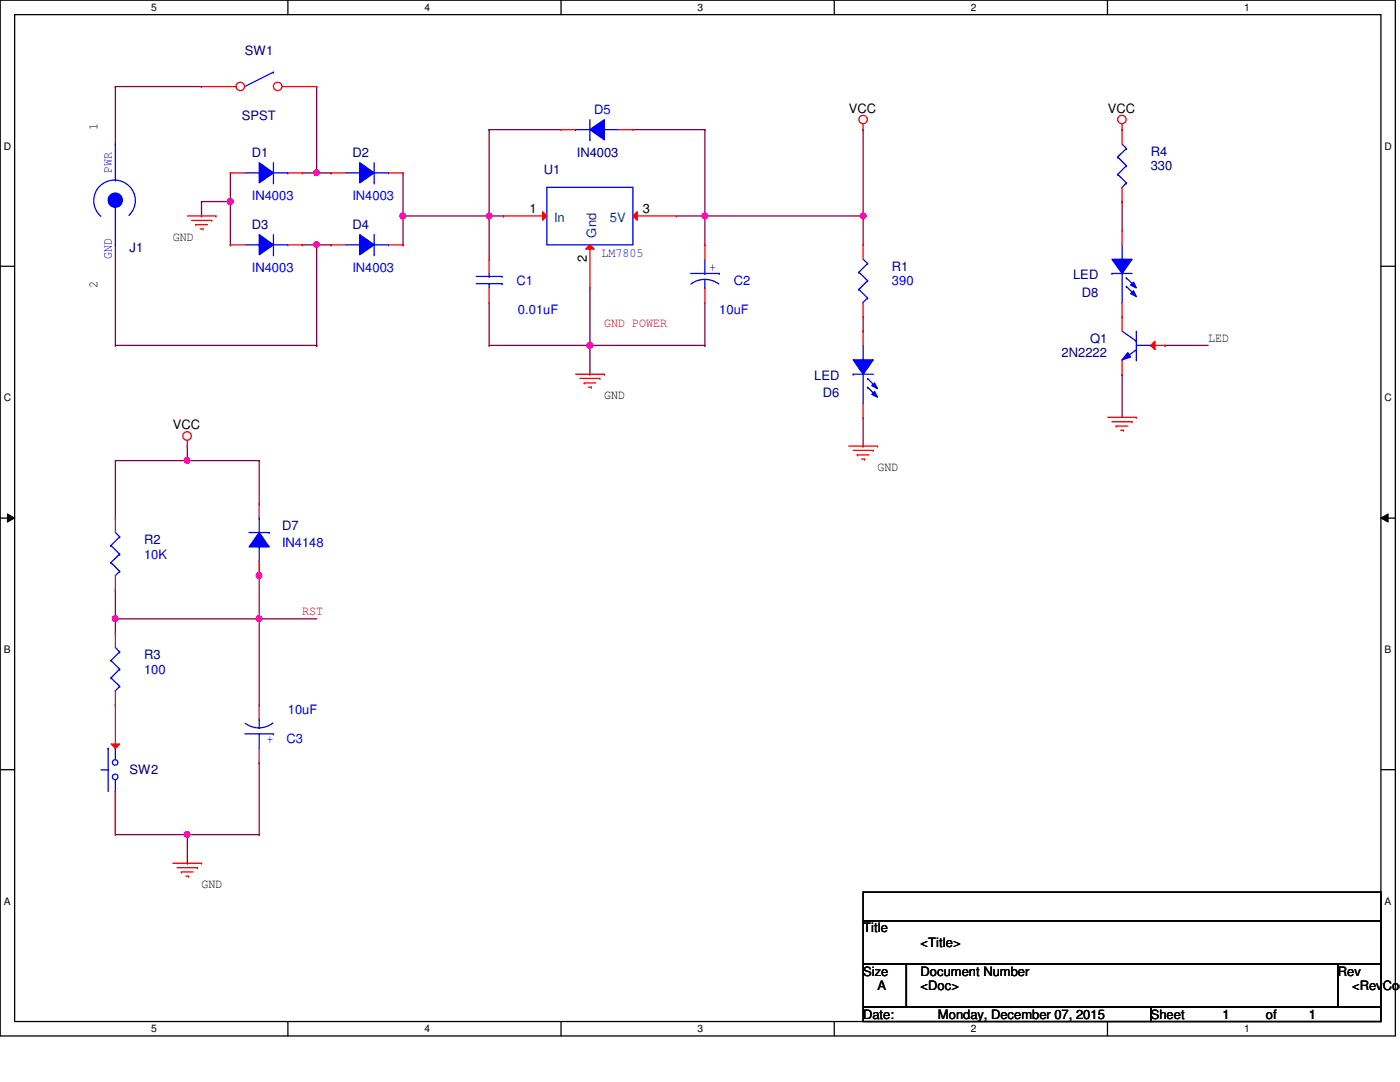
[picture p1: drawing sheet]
<svg xmlns="http://www.w3.org/2000/svg" width="279mm" height="216mm" viewBox="0 0 279 216" stroke-linecap="round" stroke-linejoin="round" font-family="sans-serif">
<path d="M0 0h278.5v206.7h-278.5zM2.9 2.9h272.7v200.9h-272.7z" fill="none" stroke="#000" stroke-width=".25"/>
<g fill="#fff">
<path d="M30.2 .3h1.1v2.3h-1.1z"/>
<path d="M30.2 204.1h1.1v2.3h-1.1z"/>
</g>
<path d="M57.4 0v2.9M57.4 203.8v2.9" fill="none" stroke="#000" stroke-width=".25"/>
<g fill="#fff">
<path d="M84.7 .3h1.1v2.3h-1.1z"/>
<path d="M84.7 204.1h1.1v2.3h-1.1z"/>
</g>
<path d="M112 0v2.9M112 203.8v2.9" fill="none" stroke="#000" stroke-width=".25"/>
<g fill="#fff">
<path d="M139.2 .3h1.1v2.3h-1.1z"/>
<path d="M139.2 204.1h1.1v2.3h-1.1z"/>
</g>
<path d="M166.5 0v2.9M166.5 203.8v2.9" fill="none" stroke="#000" stroke-width=".25"/>
<g fill="#fff">
<path d="M193.8 .3h1.1v2.3h-1.1z"/>
<path d="M193.8 204.1h1.1v2.3h-1.1z"/>
</g>
<path d="M221 0v2.9M221 203.8v2.9" fill="none" stroke="#000" stroke-width=".25"/>
<g fill="#fff">
<path d="M248.3 .3h1.1v2.3h-1.1z"/>
<path d="M248.3 204.1h1.1v2.3h-1.1z"/>
<path d="M.8 28h1.4v2.3h-1.4z"/>
<path d="M276.3 28h1.4v2.3h-1.4z"/>
<path d="M.8 78.2h1.4v2.3h-1.4z"/>
<path d="M276.3 78.2h1.4v2.3h-1.4z"/>
</g>
<path d="M0 53.1h2.9M275.6 53.1h2.9" fill="none" stroke="#000" stroke-width=".25"/>
<g fill="#fff">
<path d="M.8 128.5h1.3v2.2h-1.3z"/>
<path d="M276.3 128.5h1.3v2.2h-1.3z"/>
</g>
<path d="M0 103.4h2.9M275.6 103.4h2.9" fill="none" stroke="#000" stroke-width=".25"/>
<path d="M1.5 102.5l1.4 .9-1.4 .8zM275.6 103.4l1.4-.9v1.7z" fill="#000"/>
<path d="M1.5 102.5l1.4 .9-1.4 .8zM275.6 103.4l1.4-.9v1.7z" fill="none" stroke="#000" stroke-width=".2"/>
<g fill="#fff">
<path d="M.8 178.7h1.3v2.2h-1.3z"/>
<path d="M276.3 178.7h1.3v2.2h-1.3z"/>
</g>
<path d="M0 153.6h2.9M275.6 153.6h2.9" fill="none" stroke="#000" stroke-width=".25"/>
<path d="M23 17.3h.1M23 17.3v11.4M23 17.3h17.2M40.2 17.3h.1M63.2 17.3v17.2M63.2 34.5h.1M23 48.9v20M23 68.9h.1M23 68.9h40.2M63.2 68.9h.1" fill="none" stroke="#800040" stroke-width=".25"/>
<circle cx="63.2" cy="34.5" r=".56" fill="#f0f"/>
<circle cx="63.2" cy="34.5" r=".56" fill="none" stroke="#f0f" stroke-width=".25"/>
<path d="M63.2 48.9v20M63.2 68.9h.1" fill="none" stroke="#800040" stroke-width=".25"/>
<circle cx="63.2" cy="48.8" r=".56" fill="#f0f"/>
<circle cx="63.2" cy="48.8" r=".56" fill="none" stroke="#f0f" stroke-width=".25"/>
<path d="M46 34.5v5.7M60.3 34.5h2.9M63.2 34.5h.1M80.4 34.5v8.6M46 40.2h.1M60.3 48.9h2.9M63.2 48.9h.1M80.4 43.1h.1" fill="none" stroke="#800040" stroke-width=".25"/>
<circle cx="80.4" cy="43.1" r=".56" fill="#f0f"/>
<circle cx="80.4" cy="43.1" r=".56" fill="none" stroke="#f0f" stroke-width=".25"/>
<path d="M40.2 40.2h.1M40.2 40.2h5.8" fill="none" stroke="#800040" stroke-width=".25"/>
<circle cx="46" cy="40.2" r=".56" fill="#f0f"/>
<circle cx="46" cy="40.2" r=".56" fill="none" stroke="#f0f" stroke-width=".25"/>
<g fill="none" stroke="#800040" stroke-width=".25">
<path d="M63.2 34.5h2.9M66.1 34.5h.1M40.2 43.1h.1M40.2 40.2v2.9M46 48.9h.1M46 40.2v8.7M63.2 48.9h2.9M66.1 48.9h.1M80.4 48.9h.1M97.6 43.1h.1M100.5 43.1h.1M100.5 43.1h-20.1v5.8"/>
<path d="M135 43.1h5.7M140.7 43.1h.1M97.6 68.9h.1M97.6 60.3v8.6M97.6 68.9h20.1M117.7 68.9h.1"/>
</g>
<circle cx="117.7" cy="68.9" r=".56" fill="#f0f"/>
<circle cx="117.7" cy="68.9" r=".56" fill="none" stroke="#f0f" stroke-width=".25"/>
<path d="M117.7 57.4v11.5M140.7 48.9h.1M172.3 43.1h.1M172.3 43.1h-31.6v5.8M117.7 68.9h.1M117.7 68.9h23M140.7 68.9h.1" fill="none" stroke="#800040" stroke-width=".25"/>
<circle cx="140.7" cy="43.1" r=".56" fill="#f0f"/>
<circle cx="140.7" cy="43.1" r=".56" fill="none" stroke="#f0f" stroke-width=".25"/>
<circle cx="172.2" cy="43.1" r=".56" fill="#f0f"/>
<circle cx="172.2" cy="43.1" r=".56" fill="none" stroke="#f0f" stroke-width=".25"/>
<path d="M97.6 25.9h.1M97.6 25.9h14.4M97.6 25.9v17.2M97.6 43.1h.1M117.7 74.7h.1M117.7 68.9v5.8M140.7 68.9h.1M140.7 60.3v8.6" fill="none" stroke="#800040" stroke-width=".25"/>
<circle cx="97.6" cy="43.1" r=".56" fill="#f0f"/>
<circle cx="97.6" cy="43.1" r=".56" fill="none" stroke="#f0f" stroke-width=".25"/>
<path d="M126.3 25.9h14.4M140.7 25.9h.1M140.7 25.9v17.2M140.7 43.1h.1M23 117.7h.1M23 117.7v5.8M51.7 114.9h.1M51.7 112v2.9" fill="none" stroke="#800040" stroke-width=".25"/>
<circle cx="51.7" cy="114.8" r=".56" fill="#f0f"/>
<circle cx="51.7" cy="114.8" r=".56" fill="none" stroke="#f0f" stroke-width=".25"/>
<path d="M23 91.9h14.4M37.4 91.9h.1M51.7 91.9v8.6M51.7 100.5h.1M23 123.5h.1M23 123.5h28.7" fill="none" stroke="#800040" stroke-width=".25"/>
<circle cx="51.7" cy="123.4" r=".56" fill="#f0f"/>
<circle cx="51.7" cy="123.4" r=".56" fill="none" stroke="#f0f" stroke-width=".25"/>
<circle cx="23" cy="123.4" r=".56" fill="#f0f"/>
<circle cx="23" cy="123.4" r=".56" fill="none" stroke="#f0f" stroke-width=".25"/>
<path d="M37.4 91.9h.1M37.4 89v2.9M37.4 91.9h14.3M51.7 91.9h.1M51.7 123.5h.1M51.7 123.5h11.5M51.7 123.5v17.2" fill="none" stroke="#800040" stroke-width=".25"/>
<circle cx="37.3" cy="91.9" r=".56" fill="#f0f"/>
<circle cx="37.3" cy="91.9" r=".56" fill="none" stroke="#f0f" stroke-width=".25"/>
<g fill="none" stroke="#800040" stroke-width=".25">
<path d="M172.3 25.9h.1M172.3 25.9v23M97.6 43.1h.1M97.6 43.1v8.6M172.3 43.1h.1M223.9 40.2h.1M223.9 40.2v5.8M172.3 66.1h.1M172.3 63.2v2.9M223.9 74.7h.1M223.9 74.7v8.6M23 91.9v11.5"/>
<path d="M172.3 89h.1M172.3 83.3v5.7M23 103.4h.1M23 123.5h.1M23 123.5v2.8M23 157.9h.1M23 157.9v8.6h28.7M51.7 152.2h.1M51.7 152.2v14.3M37.4 166.5h.1M37.4 172.3h.1M37.4 166.5v5.8"/>
<path d="M51.7 166.5h.1"/>
</g>
<circle cx="37.3" cy="166.5" r=".56" fill="#f0f"/>
<circle cx="37.3" cy="166.5" r=".56" fill="none" stroke="#f0f" stroke-width=".25"/>
<path d="M232.5 68.9h.1M232.5 68.9h8.6M51.7 114.9v8.6M51.7 123.5h.1" fill="none" stroke="#800040" stroke-width=".25"/>
<g fill="none" stroke="#f00" stroke-width=".25">
<path d="M172.3 25.9h.1M172.3 24.7v1.2M223.9 25.9h.1M223.9 24.7v1.2M37.4 43.1h5.7M38.2 44h4M39.1 44.8h.1M39.1 44.8h2.3M40 45.7h.5M40.5 45.7h.1M42.2 44h.1M43.1 43.1h.1"/>
<path d="M114.9 74.7h5.7M115.7 75.5h4M116.6 76.4h.1M116.6 76.4h2.3M117.4 77.3h.6M118 77.3h.1M119.7 75.5h.1M120.6 74.7h.1M37.4 89h.1M37.4 87.9v1.1M169.4 89h5.7M170.3 89.9h4"/>
<path d="M171.1 90.8h.1M171.1 90.8h2.3M172 91.6h.6M172.6 91.6h.1M174.3 89.9h.1M175.1 89h.1M221.1 83.3h5.7M221.9 84.2h4M222.8 85h.1M222.8 85h2.3M223.6 85.9h.6M224.2 85.9h.1"/>
<path d="M225.9 84.2h.1M226.8 83.3h.1M34.5 172.3h5.7M35.3 173.1h4.1M36.2 174h.1M36.2 174h2.3M37.1 174.8h.5M37.6 174.8h.1M39.4 173.1h.1M40.2 172.3h.1"/>
<circle cx="172.3" cy="23.9" r=".84"/>
<circle cx="223.9" cy="23.9" r=".84"/>
<circle cx="37.3" cy="87" r=".85"/>
</g>
<path d="M172.3 178h103.3v5.7h-103.3zM172.3 183.7h103.3v8.7h-103.3zM172.3 192.4h8.6v8.6h-8.6zM180.9 192.4h86.1v8.6h-86.1zM267 192.4h8.6v8.6h-8.6zM172.3 201h57.4v2.8h-57.4zM229.7 201h45.9v2.8h-45.9z" fill="none" stroke="#000" stroke-width=".25"/>
<g fill="none" stroke="#00f" stroke-width=".25">
<path d="M20.2 153.6h1.4M21.6 149.3h.1M21.6 153.6h.1M21.6 149.3v8.6M23 157.9h.1M23 149.3h.1M23 149.3v2.3M23 155.6v2.3"/>
<circle cx="23" cy="155" r=".56"/>
<circle cx="23" cy="152.1" r=".56"/>
</g>
<path d="M22.2 148.5h1.7l-.9 .8z" fill="#f00"/>
<path d="M172.3 48.9h.1M172.3 48.9v2.8M172.3 63.2h.1M172.3 60.3v2.9M22.2 148.5h1.7l-.9 .8zM23 140.7h.1M23 140.7v8.6M23 157.9v8.6M23 166.5h.1" fill="none" stroke="#f00" stroke-width=".25"/>
<g fill="none" stroke="#00f" stroke-width=".25">
<path d="M54.6 14.4h.1M54.6 14.4l-5.7 2.9M171.4 54.3h.1M171.4 57.7h.1M171.4 54.3l1.7 1.7M171.4 57.7l1.7 1.8M172.3 51.7l.8 .9M173.1 52.6h.1M173.1 56h.1M173.1 59.5h.1M173.1 52.6l-1.7 1.7M173.1 56l-1.7 1.7"/>
<path d="M173.1 59.5l-.8 .8M172.3 60.3h.1"/>
</g>
<circle cx="48" cy="17.3" r=".84" fill="#fff"/>
<g fill="none" stroke="#f00" stroke-width=".25">
<path d="M40.2 17.3h.1M40.2 17.3h6.9"/>
<circle cx="48" cy="17.3" r=".84"/>
</g>
<circle cx="55.4" cy="17.3" r=".84" fill="#fff"/>
<g fill="none" stroke="#f00" stroke-width=".25">
<path d="M56.3 17.3h6.9M63.2 17.3h.1"/>
<circle cx="55.4" cy="17.3" r=".84"/>
</g>
<path d="M114.9 25.9h.1M114.9 25.9h2.8M117.7 27.9h.1M117.7 23.9v4M120.6 25.9h.1M120.6 25.9h2.9" fill="none" stroke="#00f" stroke-width=".25"/>
<path d="M117.7 25.9l2.9-2v4z" fill-rule="evenodd" fill="#00f"/>
<path d="M117.7 25.9l2.9-2v4zM170.3 74.7h.1M170.3 74.7h4M172.3 71.8h.1M172.3 68.9v2.9M172.3 74.7v5.7M172.3 80.4h.1" fill="none" stroke="#00f" stroke-width=".25"/>
<path d="M112 25.9h.1M112 25.9h2.9M123.5 25.9h2.8M126.3 25.9h.1" fill="none" stroke="#f00" stroke-width=".25"/>
<path d="M170.3 71.8h4l-2 2.9z" fill-rule="evenodd" fill="#00f"/>
<path d="M170.3 71.8h4l-2 2.9z" fill="none" stroke="#00f" stroke-width=".25"/>
<path d="M174.5 78.1l.6 1.1-1.1-.5z" fill-rule="evenodd" fill="#00f"/>
<path d="M174.5 78.1l.6 1.1-1.1-.5z" fill="none" stroke="#00f" stroke-width=".25"/>
<path d="M174.5 76.4l.6 1.2-1.1-.6z" fill-rule="evenodd" fill="#00f"/>
<g fill="none" stroke="#00f" stroke-width=".25">
<path d="M173.1 75.5h.1M173.1 77.3h.1M173.1 75.5l1.7 1.8M173.1 77.3l1.7 1.7M174.5 76.4l.6 1.2-1.1-.6zM223.9 71.8h.1M223.9 66.1l2.9 2M226.8 68.1h.1M226.8 71.8h.1M226.8 69.8l-2.9 2M226.8 66.1v5.7M226.8 68.9h2.9"/>
<path d="M229.7 68.9h.1"/>
</g>
<path d="M172.3 66.1h.1M172.3 66.1v2.8M172.3 83.3h.1M172.3 80.4v2.9" fill="none" stroke="#f00" stroke-width=".25"/>
<path d="M225.1 70.4l.5 .8-1.7 .6z" fill="#00f"/>
<path d="M225.1 70.4l.5 .8-1.7 .6z" fill="none" stroke="#00f" stroke-width=".25"/>
<path d="M223.9 63.2h.1M223.9 74.7h.1M223.9 63.2v2.9M223.9 71.8v2.9" fill="none" stroke="#f00" stroke-width=".25"/>
<path d="M229.7 68.9l.8-.8v1.7z" fill="#f00"/>
<g fill="none" stroke="#f00" stroke-width=".25">
<path d="M223.9 25.9h.1M223.9 25.9v2.8M223.9 37.4v2.8M97.6 51.7h.1M97.6 51.7v2.9M97.6 57.4v2.9M140.7 48.9h.1M140.7 48.9v2.8M140.7 57.4v2.9M223.9 40.2h.1M97.6 60.3h.1M140.7 60.3h.1"/>
<path d="M229.7 68.9l.8-.8v1.7zM229.7 68.9h2.8M232.5 68.9h.1M23 103.4h.1M23 117.7h.1M23 103.4v2.9M23 114.9v2.8M23 126.3h.1M23 126.3v2.9M23 137.8v2.9M23 140.7h.1M51.7 152.2h.1"/>
<path d="M51.7 140.7h.1M51.7 140.7v2.9M51.7 149.3v2.9"/>
</g>
<g fill="none" stroke="#00f" stroke-width=".25">
<path d="M223.1 31.3h.1M223.1 34.8h.1M223.1 31.3l1.7 1.8M223.1 34.8l1.7 1.7M223.9 37.4h.1M223.9 28.7l.9 .9M224.8 29.6h.1M224.8 33.1h.1M224.8 36.5h.1M224.8 29.6l-1.7 1.7M224.8 33.1l-1.7 1.7M224.8 36.5l-.9 .9"/>
<path d="M95 56.6h5.2M95 55.2h5.2M97.6 55.2h.1M97.6 56.6h.1M97.6 54.6v.6M97.6 56.6v.8M100.2 56.6h.1M100.2 55.2h.1M137.8 54.6h5.8M140.7 57.4h.1M140.7 54.6h.1M140.7 55.8l1.4 .2 1.4 .7"/>
<path d="M140.7 55.8l-1.5 .2-1.3 .7M140.7 51.7v2.9M140.7 55.8v1.6M143.6 54.6h.1M22.1 108.8h.1M22.1 112.3h.1M22.1 108.8l1.8 1.8M22.1 112.3l1.8 1.7M23 114.9h.1M23 106.3l.9 .8M23.9 107.1h.1M23.9 110.6h.1"/>
<path d="M23.9 114h.1M23.9 107.1l-1.8 1.7M23.9 110.6l-1.8 1.7M23.9 114l-.9 .9M49.7 106.3h4M51.7 109.1h.1M51.7 103.4h.1M51.7 103.4v2.9M51.7 109.1v2.9M53.7 106.3h.1M22.1 131.8h.1M22.1 135.3h.1"/>
<path d="M22.1 131.8l1.8 1.7M22.1 135.3l1.8 1.6M23 137.8h.1M23 129.2l.9 .9M23.9 130.1h.1M23.9 133.5h.1M23.9 136.9h.1M23.9 130.1l-1.8 1.7M23.9 133.5l-1.8 1.8M23.9 136.9l-.9 .9M48.9 146.4h5.7M51.7 143.6h.1"/>
<path d="M51.7 146.4h.1M51.7 143.6v1.7M51.7 146.4v2.9M54.4 144.3l-1.2 .7-1.5 .2-1.5-.2-1.3-.7M54.6 146.4h.1"/>
</g>
<path d="M51.7 106.3l2 2.8h-4z" fill-rule="evenodd" fill="#00f"/>
<path d="M23 28.7h.1M23 35.9h.1M23 28.7v7.2M23 48.9h.1M23 43.1v5.8M25.7 43a4.1 4.1 0 0 0 0-5.9 4.1 4.1 0 0 0-5.9 .2 4.1 4.1 0 0 0 .3 5.8M51.7 106.3l2 2.8h-4z" fill="none" stroke="#00f" stroke-width=".25"/>
<path d="M51.7 114.9h.1M51.7 100.5h.1M51.7 100.5v2.9M51.7 112v2.9" fill="none" stroke="#f00" stroke-width=".25"/>
<circle cx="23" cy="39.9" r="1.43" fill="#00f"/>
<g fill="none" stroke="#00f" stroke-width=".25">
<path d="M23 41.1h.1M23 41.1v2M68.9 48.9h2.9M71.8 48.9h.1M74.7 50.8h.1M74.7 46.8v4M74.7 48.9h2.9M77.6 48.9h.1"/>
<circle cx="23" cy="39.9" r="1.43"/>
</g>
<path d="M71.8 46.8l2.9 2.1-2.9 1.9z" fill-rule="evenodd" fill="#00f"/>
<path d="M48.9 48.9h2.8M51.7 48.9h.1M54.6 50.8h.1M54.6 46.8v4M54.6 48.9h2.8M57.4 48.9h.1M71.8 46.8l2.9 2.1-2.9 1.9z" fill="none" stroke="#00f" stroke-width=".25"/>
<path d="M66.1 48.9h.1M66.1 48.9h2.8M77.6 48.9h2.8M80.4 48.9h.1" fill="none" stroke="#f00" stroke-width=".25"/>
<path d="M51.7 46.8l2.9 2.1-2.9 1.9z" fill-rule="evenodd" fill="#00f"/>
<path d="M109.1 37.4h17.2v11.5h-17.2zM51.7 46.8l2.9 2.1-2.9 1.9z" fill="none" stroke="#00f" stroke-width=".25"/>
<path d="M46 48.9h.1M46 48.9h2.9M57.4 48.9h2.9M60.3 48.9h.1" fill="none" stroke="#f00" stroke-width=".25"/>
<path d="M108.3 42.2l.8 .9-.8 .8z" fill="#f00"/>
<path d="M100.5 43.1h.1M100.5 43.1h8.6M108.3 42.2l.8 .9-.8 .8z" fill="none" stroke="#f00" stroke-width=".25"/>
<path d="M116.9 49.7l.8-.8 .9 .8z" fill="#f00"/>
<path d="M116.9 49.7l.8-.8 .9 .8zM117.7 57.4h.1M117.7 48.9v8.5" fill="none" stroke="#f00" stroke-width=".25"/>
<path d="M126.3 43.1l.9-.9v1.7z" fill="#f00"/>
<path d="M126.3 43.1l.9-.9v1.7zM126.3 43.1h8.7M135 43.1h.1" fill="none" stroke="#f00" stroke-width=".25"/>
<path d="M68.9 34.5h2.9M71.8 34.5h.1M74.7 36.5h.1M74.7 32.5v4M74.7 34.5h2.9M77.6 34.5h.1" fill="none" stroke="#00f" stroke-width=".25"/>
<path d="M71.8 32.5l2.9 2-2.9 2z" fill-rule="evenodd" fill="#00f"/>
<path d="M71.8 32.5l2.9 2-2.9 2zM221.9 54.6h.1M221.9 54.6h4M223.9 51.7h.1M223.9 48.9v2.8M223.9 54.6v5.7M223.9 60.3h.1" fill="none" stroke="#00f" stroke-width=".25"/>
<path d="M66.1 34.5h.1M66.1 34.5h2.8M77.6 34.5h2.8M80.4 34.5h.1" fill="none" stroke="#f00" stroke-width=".25"/>
<path d="M221.9 51.7h4l-2 2.9z" fill-rule="evenodd" fill="#00f"/>
<path d="M221.9 51.7h4l-2 2.9z" fill="none" stroke="#00f" stroke-width=".25"/>
<path d="M225.6 58.6l.6-.6 .6 1.2z" fill-rule="evenodd" fill="#00f"/>
<path d="M225.6 58.6l.6-.6 .6 1.2z" fill="none" stroke="#00f" stroke-width=".25"/>
<path d="M226.2 56.3l.6 1.1-1.2-.5z" fill-rule="evenodd" fill="#00f"/>
<path d="M48.9 34.5h2.8M51.7 34.5h.1M54.6 36.5h.1M54.6 32.5v4M54.6 34.5h2.8M57.4 34.5h.1M224.8 55.5h.1M224.8 57.1h.1M224.8 55.5l1.7 1.6M224.8 57.1l1.7 1.8M226.2 56.3l.6 1.1-1.2-.5z" fill="none" stroke="#00f" stroke-width=".25"/>
<path d="M223.9 46h.1M223.9 46v2.9M223.9 63.2h.1M223.9 60.3v2.9" fill="none" stroke="#f00" stroke-width=".25"/>
<path d="M51.7 32.5l2.9 2-2.9 2z" fill-rule="evenodd" fill="#00f"/>
<path d="M51.7 32.5l2.9 2-2.9 2z" fill="none" stroke="#00f" stroke-width=".25"/>
<path d="M46 34.5h.1M46 34.5h2.9M57.4 34.5h2.9M60.3 34.5h.1" fill="none" stroke="#f00" stroke-width=".25"/>
<circle cx="63.2" cy="34.5" r=".56" fill="#f0f"/>
<circle cx="63.2" cy="34.5" r=".56" fill="none" stroke="#f0f" stroke-width=".25"/>
<circle cx="63.2" cy="48.8" r=".56" fill="#f0f"/>
<circle cx="63.2" cy="48.8" r=".56" fill="none" stroke="#f0f" stroke-width=".25"/>
<circle cx="80.4" cy="43.1" r=".56" fill="#f0f"/>
<circle cx="80.4" cy="43.1" r=".56" fill="none" stroke="#f0f" stroke-width=".25"/>
<circle cx="46" cy="40.2" r=".56" fill="#f0f"/>
<circle cx="46" cy="40.2" r=".56" fill="none" stroke="#f0f" stroke-width=".25"/>
<circle cx="117.7" cy="68.9" r=".56" fill="#f0f"/>
<circle cx="117.7" cy="68.9" r=".56" fill="none" stroke="#f0f" stroke-width=".25"/>
<circle cx="140.7" cy="43.1" r=".56" fill="#f0f"/>
<circle cx="140.7" cy="43.1" r=".56" fill="none" stroke="#f0f" stroke-width=".25"/>
<circle cx="172.2" cy="43.1" r=".56" fill="#f0f"/>
<circle cx="172.2" cy="43.1" r=".56" fill="none" stroke="#f0f" stroke-width=".25"/>
<circle cx="97.6" cy="43.1" r=".56" fill="#f0f"/>
<circle cx="97.6" cy="43.1" r=".56" fill="none" stroke="#f0f" stroke-width=".25"/>
<circle cx="51.7" cy="114.8" r=".56" fill="#f0f"/>
<circle cx="51.7" cy="114.8" r=".56" fill="none" stroke="#f0f" stroke-width=".25"/>
<circle cx="51.7" cy="123.4" r=".56" fill="#f0f"/>
<circle cx="51.7" cy="123.4" r=".56" fill="none" stroke="#f0f" stroke-width=".25"/>
<circle cx="23" cy="123.4" r=".56" fill="#f0f"/>
<circle cx="23" cy="123.4" r=".56" fill="none" stroke="#f0f" stroke-width=".25"/>
<circle cx="37.3" cy="91.9" r=".56" fill="#f0f"/>
<circle cx="37.3" cy="91.9" r=".56" fill="none" stroke="#f0f" stroke-width=".25"/>
<circle cx="37.3" cy="166.5" r=".56" fill="#f0f"/>
<circle cx="37.3" cy="166.5" r=".56" fill="none" stroke="#f0f" stroke-width=".25"/>
<g font-size="2.6" fill="#000080">
<text x="48.9" y="11">SW1</text>
<text x="48.3" y="23.9">SPST</text>
<text x="50.3" y="31.4">D1</text>
<text x="70.4" y="31.4">D2</text>
<text x="108.5" y="34.8">U1</text>
<text x="115.1" y="31.4">IN4003</text>
<text x="229.7" y="31.1">R4</text>
<text x="229.7" y="34">330</text>
<text x="50.3" y="45.7">D3</text>
<text x="70.4" y="45.7">D4</text>
<text x="25.9" y="50.3">J1</text>
<text x="178" y="54.1">R1</text>
<text x="214.2" y="55.8">LED</text>
<text x="215.9" y="59.2">D8</text>
<text x="211.9" y="71.2">2N2222</text>
<text x="217.6" y="68.4">Q1</text>
<text x="162.5" y="75.9">LED</text>
<text x="164.2" y="79.3">D6</text>
<text x="56.3" y="105.7">D7</text>
<text x="28.7" y="108.6">R2</text>
<text x="28.7" y="131.5">R3</text>
<text x="25.9" y="154.5">SW2</text>
</g>
<g font-size="2.6" fill="#00f">
<text x="118.6" y="22.8">D5</text>
<text x="22.4" y="34.5" transform="rotate(-90 22.4 34.5)">PWR</text>
<text x="50.3" y="40">IN4003</text>
<text x="70.4" y="40">IN4003</text>
<text x="22.4" y="51.7" transform="rotate(-90 22.4 51.7)">GND</text>
<text x="120" y="51.2">LM7805</text>
<text x="50.3" y="54.3">IN4003</text>
<text x="70.4" y="54.3">IN4003</text>
<text x="103.1" y="56.9">C1</text>
<text x="141.6" y="54.1">+</text>
<text x="146.4" y="56.9">C2</text>
<text x="178" y="56.9">390</text>
<text x="103.4" y="62.7">0.01uF</text>
<text x="143.6" y="62.7">10uF</text>
<text x="28.7" y="111.5">10K</text>
<text x="56.3" y="109.1">IN4148</text>
<text x="28.7" y="134.4">100</text>
<text x="57.4" y="142.5">10uF</text>
<text x="54.6" y="146.9" transform="rotate(180 54.6 146.9)">+</text>
<text x="57.1" y="148.2">C3</text>
</g>
<g font-size="2.6">
<text x="169.4" y="22.5">VCC</text>
<text x="221.1" y="22.5">VCC</text>
<text x="19.5" y="25.9" transform="rotate(-90 19.5 25.9)">1</text>
<text x="105.7" y="42.5">1</text>
<text x="128.3" y="42.5">3</text>
<text x="34.5" y="48">GND</text>
<text x="117.1" y="52.3" transform="rotate(-90 117.1 52.3)">2</text>
<text x="19.5" y="57.4" transform="rotate(-90 19.5 57.4)">2</text>
<text x="241.1" y="68.2">LED</text>
<text x="120.6" y="79.6">GND</text>
<text x="34.5" y="85.6">VCC</text>
<text x="175.1" y="94">GND</text>
<text x="40.2" y="177.2">GND</text>
<text x="172.3" y="186.1">Title</text>
<text x="183.7" y="188.9">&lt;Title&gt;</text>
<text x="172.3" y="194.7">Size</text>
<text x="175.1" y="197.6">A</text>
<text x="183.7" y="194.7">Document Number</text>
<text x="183.7" y="197.6">&lt;Doc&gt;</text>
<text x="267" y="194.7">Rev</text>
<text x="269.8" y="197.6">&lt;RevCod</text>
<text x="172.3" y="203.3">Date:</text>
<text x="187.2" y="203.3">Monday, December 07, 2015</text>
<text x="229.7" y="203.3">Sheet</text>
<text x="244" y="203.3">1</text>
<text x="252.6" y="203.3">of</text>
<text x="261.2" y="203.3">1</text>
</g>
<g font-size="2.6" fill="#004080">
<text x="110.6" y="44.3">In</text>
<text x="119" y="47.4" transform="rotate(-90 119 47.4)">Gnd</text>
<text x="121.7" y="44.3">5V</text>
</g>
<g font-size="2.6" fill="#f00">
<text x="120.6" y="65.3">GND POWER</text>
<text x="60.3" y="122.7">RST</text>
</g>
<g font-size="2">
<text x="30.2" y="2.2">5</text>
<text x="84.7" y="2.2">4</text>
<text x="139.2" y="2.2">3</text>
<text x="193.8" y="2.2">2</text>
<text x="248.3" y="2.2">1</text>
<text x=".8" y="29.8">D</text>
<text x="276.3" y="29.8">D</text>
<text x=".8" y="80.1">C</text>
<text x="276.3" y="80.1">C</text>
<text x=".8" y="130.3">B</text>
<text x="276.3" y="130.3">B</text>
<text x=".8" y="180.5">A</text>
<text x="276.3" y="180.5">A</text>
<text x="30.2" y="206">5</text>
<text x="84.7" y="206">4</text>
<text x="139.2" y="206">3</text>
<text x="193.8" y="206">2</text>
<text x="248.3" y="206">1</text>
</g>
</svg>
